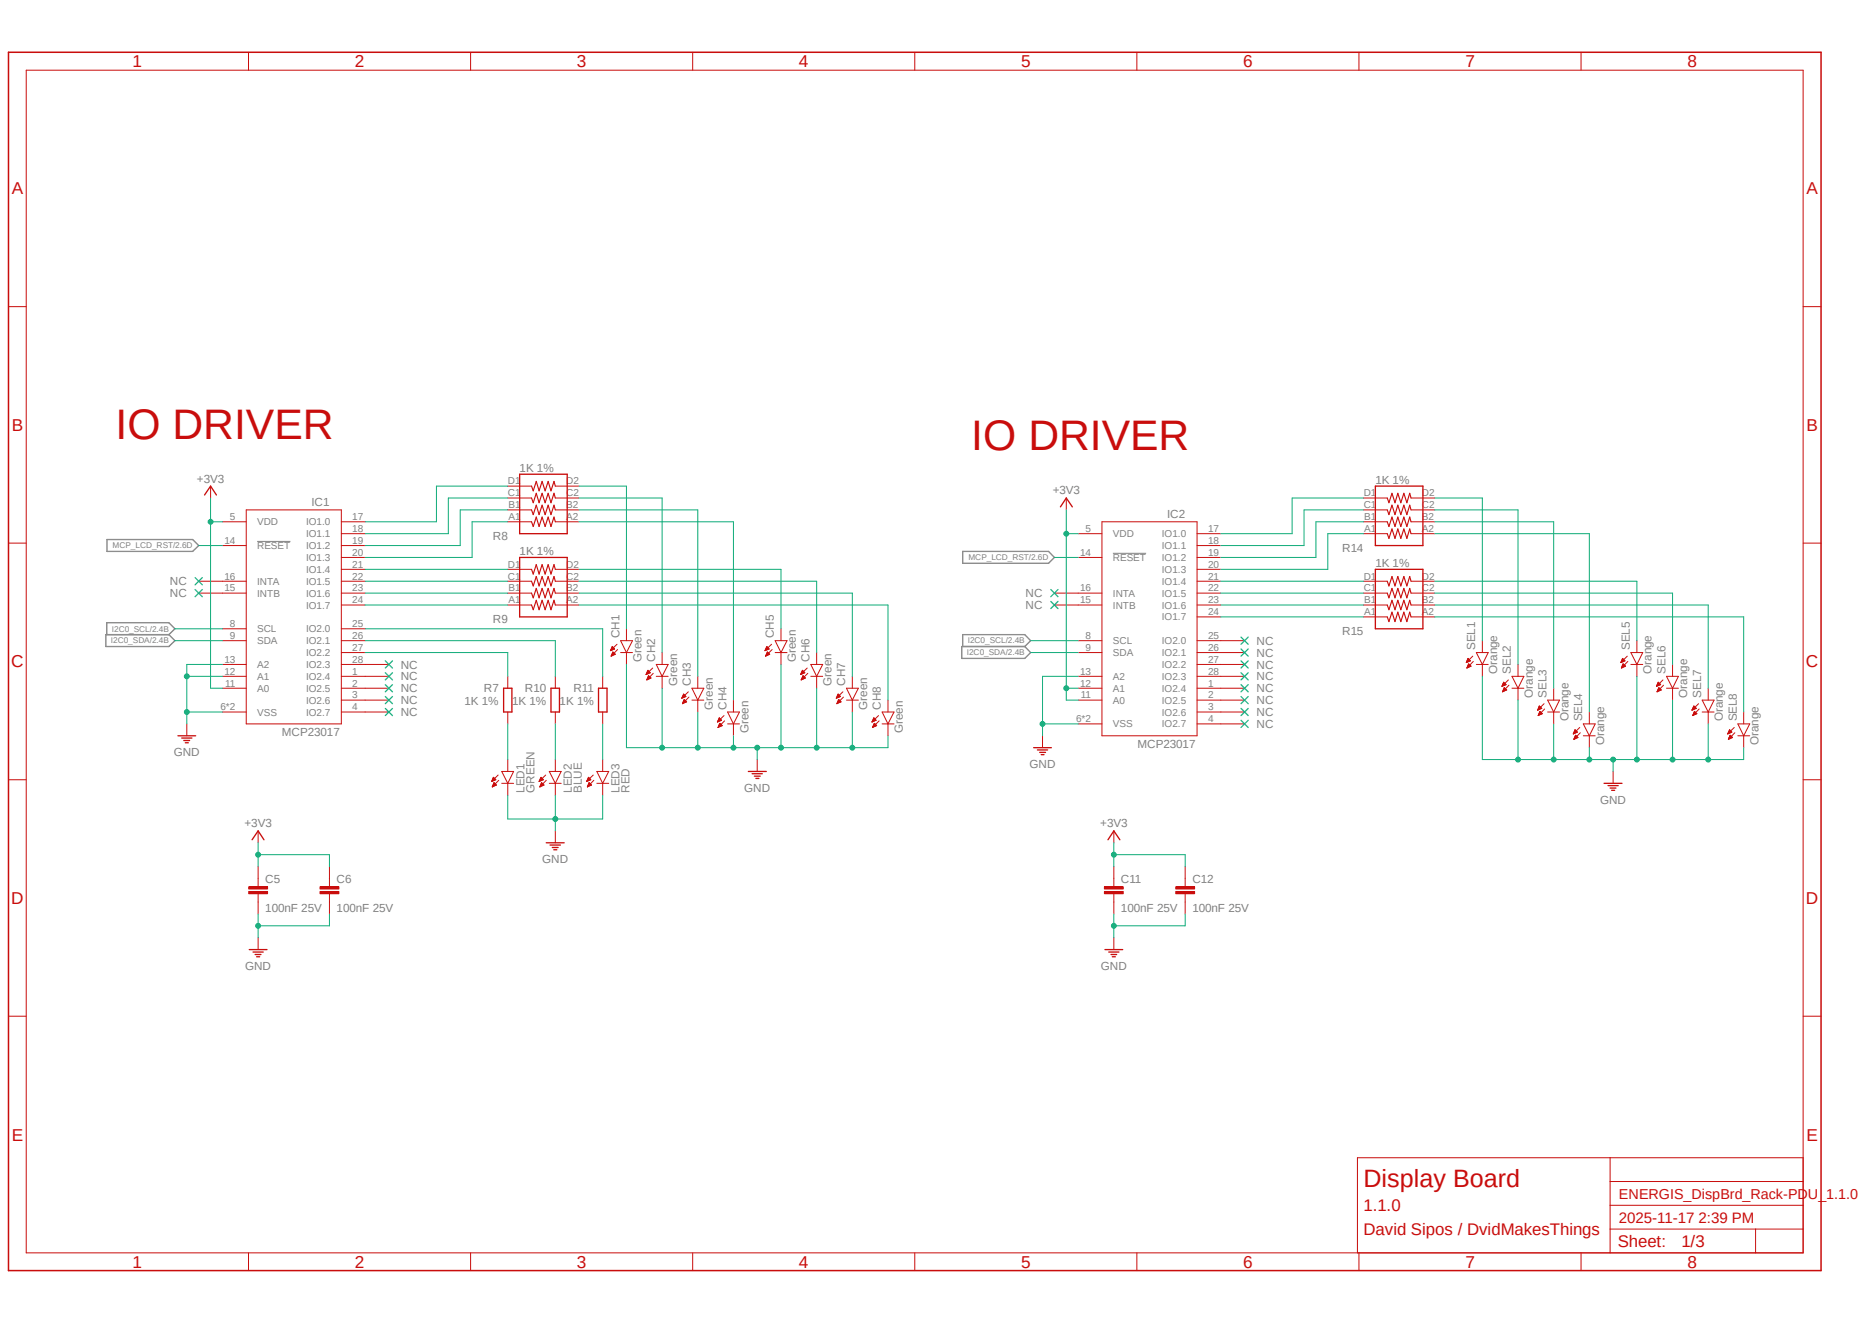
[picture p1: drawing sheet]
<svg xmlns="http://www.w3.org/2000/svg" width="420mm" height="297mm" viewBox="0 0 420 297" stroke-linecap="round" stroke-linejoin="round" font-family="sans-serif">
<path d="M1.4 11.4l417.4 274.2M418.8 11.4l-417.4 274.2" fill="none" stroke="#fff" stroke-width=".22"/>
<path d="M57.7 121.5h7.5M249.7 124.1h7.4" fill="none" stroke="#808080" stroke-width=".22"/>
<path d="M24 121h19.2l1.4 1.4-1.4 1.3h-19.2zM216 123.7h19.2l1.4 1.4-1.4 1.3h-19.2zM23.7 142.4h14.2l1.3 1.3-1.3 1.3h-14.2zM24 142.4v-2.7h13.9l1.3 1.4-1.3 1.3M215.8 145h14.1l1.3 1.4-1.3 1.3h-14.1zM216 145v-2.6h13.9l1.3 1.3-1.3 1.3" fill="none" stroke="#808080" stroke-width=".3"/>
<g fill="none" stroke="#c90d0c" stroke-width=".22">
<path d="M5.9 15.7h398.6v265.4h-398.6zM55.8 11.7v4M105.6 11.7v4M155.4 11.7v4M205.2 11.7v4M255.1 11.7v4M304.9 11.7v4M354.7 11.7v4M1.9 68.8h4M404.5 68.8h4.1M47.2 109.1v2.6M1.9 121.8h4"/>
<path d="M44.6 130.4h5.3M404.5 121.8h4.1M1.9 174.9h4M404.5 174.9h4.1M57.9 186.4v2.7M57.9 197v1.9M57.9 200.5v1.9M1.9 228h4M404.5 228h4.1M361.2 259.7v21.4M404.5 259.7h-100v21.4M361.2 275.7h43.3"/>
<path d="M361.2 270.4h43.3M361.2 265h43.3M393.9 275.7v5.4M55.8 281.1v3.9M105.6 281.1v3.9M155.4 281.1v3.9M205.2 281.1v3.9M255.1 281.1v3.9M304.9 281.1v3.9M354.7 281.1v3.9"/>
</g>
<path d="M1.9 11.7h406.7v273.3h-406.7z" fill="none" stroke="#c90d0c" stroke-width=".34"/>
<path d="M45.9 111l1.3-1.9 1.4 1.9M56.6 188.4l1.3-2 1.3 2" fill="none" stroke="#c90d0c" stroke-width=".3"/>
<path d="M55.8 200h4.2v.5h-4.2z" fill-rule="evenodd" fill="#c90d0c"/>
<path d="M55.8 200h4.2v.5h-4.2z" fill="none" stroke="#c90d0c" stroke-width=".22"/>
<path d="M55.8 198.9h4.2v.5h-4.2z" fill-rule="evenodd" fill="#c90d0c"/>
<path d="M55.8 198.9h4.2v.5h-4.2zM57.9 194.4v2.6M73.9 197v1.9M57.9 202.4v2.6M73.9 200.5v1.9" fill="none" stroke="#c90d0c" stroke-width=".22"/>
<path d="M71.8 200h4.2v.5h-4.2z" fill-rule="evenodd" fill="#c90d0c"/>
<path d="M71.8 200h4.2v.5h-4.2z" fill="none" stroke="#c90d0c" stroke-width=".22"/>
<path d="M71.8 198.9h4.2v.5h-4.2z" fill-rule="evenodd" fill="#c90d0c"/>
<g fill="none" stroke="#c90d0c" stroke-width=".22">
<path d="M49.9 117.1h5.3M55.2 114.4h21.4v48h-21.4zM76.6 117.1h5.3M76.6 119.7h5.3M113.9 117.1h5.4M113.9 114.4h5.4M113.9 111.7h5.4M113.9 109.1h5.4M124.6 117.1h5.3M124.6 114.4h5.3M124.6 111.7h5.3M124.6 109.1h5.3"/>
<path d="M239.2 111.7v2.7M44.6 133.1h10.6M49.9 130.4h5.3M49.9 122.4h5.3M76.6 135.7h5.3M76.6 133.1h5.3M76.6 130.4h5.3M76.6 127.7h5.3M76.6 122.4h5.3M76.6 125.1h5.3M113.9 135.7h5.4M113.9 133.1h5.4"/>
<path d="M113.9 130.4h5.4M113.9 127.7h5.4M124.6 135.7h5.3M124.6 133.1h5.3M124.6 130.4h5.3M124.6 127.7h5.3M236.6 133.1h5.3M49.9 143.7h5.3M49.9 151.7h5.3M49.9 149.1h5.3M49.9 154.4h5.3M49.9 159.7h5.3"/>
<path d="M49.9 141.1h5.3M76.6 146.4h5.3M76.6 143.7h5.3M76.6 151.7h10.6M76.6 149.1h10.6M76.6 157.1h10.6M76.6 154.4h10.6M76.6 159.7h10.6M76.6 141.1h5.3M113.9 151.7v2.7M113.9 159.7v2.7M124.6 151.7v2.7"/>
<path d="M124.6 159.7v2.7M135.2 151.7v2.7M135.2 159.7v2.7M137 145.9h.2M137 145.8h.4M137.1 145.7h.5M137.1 145.6h.7M137.1 147.2h.1M137.2 145.5h.6M137.2 147.1h.2M137.2 145.4h.6M137.2 146.9h.4"/>
<path d="M137.2 145.3h.4M137.2 146.9h.6M137.3 145.2h.2M137.3 146.8h.7M137.3 145.1h.2M137.3 146.7h.6M137.4 146.6h.4M137.4 146.5h.3M137.5 146.4h.1M137.5 146.3l-.4 .9M137.5 146.3l.5 .5M137.5 146.3h.1"/>
<path d="M137.9 145.6l-.5-.6-.5 1M137.9 145.6l-1 .4M138 146.8l-.9 .4M138.4 144.5l-1.5 1.5M138.6 145.7l-1.5 1.5M139.2 143.7h2.7l-1.4 2.7zM139.2 146.4h2.7M140.5 141.1v2.6M140.5 146.4v2.7M144.9 151.3h.1M145 151.2h.2M145 151.1h.5"/>
<path d="M145.1 151h.6M145.1 150.9h.8M145.1 152.4h.1M145.2 150.8h.6M145.2 152.4h.3M145.2 150.7h.5M145.2 152.3h.5M145.2 150.6h.4M145.2 152.2h.7M145.3 150.5h.2M145.3 152.1h.7M145.3 150.5h.1"/>
<path d="M145.3 152h.6M145.4 151.9h.4M145.4 151.8h.3M145.5 151.7h.1M145.5 151.6l-.4 .9M145.5 151.6l.5 .5-.9 .4M145.5 151.6h.1M145.9 150.9l-.5-.5-.5 .9M145.9 150.9l-1 .4M146.4 149.9l-1.5 1.4M146.6 151l-1.5 1.5M147.2 149.1h2.7l-1.4 2.6z"/>
<path d="M147.2 151.7h2.7M148.5 146.4v2.7M148.5 151.7v2.7M153 156.6h.1M153 156.5h.3M153.1 156.4h.4M153.1 156.3h.6M153.1 157.8h.2M153.2 156.2h.7M153.2 157.6h.3M153.2 156.1h.6M153.2 157.6h.5"/>
<path d="M153.2 156h.5M153.2 157.5h.8M153.3 155.9h.3M153.3 157.4h.7M153.3 155.8h.2M153.3 157.3h.6M153.4 155.7l.5 .6-.9 .3zM153.4 155.7v.1M153.4 157.2h.4M153.4 157.1h.3M153.5 157h.1M153.5 156.9l.6 .5-1 .5z"/>
<path d="M154.4 155.2l-1.4 1.4M154.6 156.4l-1.5 1.5M155.2 154.4h2.7l-1.4 2.7zM155.2 157.1h2.7M156.5 151.7v2.7M156.5 157.1v2.6M163.2 159.7h2.7l-1.4 2.7zM164.5 157.1v2.6M171.7 145.9h.1M171.7 145.8h.3M171.7 145.7h.6M171.8 145.6h.7"/>
<path d="M171.8 147.2h.1M171.8 145.5h.7M171.8 147.1h.2M171.9 145.4h.5M171.9 146.9h.4M171.9 145.3h.4M171.9 146.9h.6M172 145.2h.2M172 146.8h.7M172 145.1h.1M172 146.7h.6M172 146.6h.5"/>
<path d="M172.1 146.5h.3M172.1 146.4h.2M172.1 146.3h.1M172.2 146.3l-.5 .9M172.2 146.3l.5 .5M172.6 145.6l-.6-.6-.4 1M172.6 145.6l-1 .4M172.7 146.8l-1 .4M173.1 144.5l-1.5 1.5M173.2 145.7l-1.5 1.5M173.9 146.4h2.7M173.9 143.7h2.7l-1.4 2.7z"/>
<path d="M175.2 141.1v2.6M175.2 146.4v2.7M179.6 151.3h.1M179.7 151.2h.2M179.7 151.1h.4M179.7 151h.6M179.8 150.9h.8M179.8 152.4h.1M179.8 150.8h.7M179.8 152.4h.3M179.9 150.7h.5M179.9 152.3h.4"/>
<path d="M179.9 150.6h.4M179.9 152.2h.7M180 150.5h.2M180 152.1h.7M180 150.5h.1M180 152h.6M180 151.9h.5M180.1 151.8h.3M180.1 151.7h.2M180.2 151.6l.5 .5-1 .4zM180.6 150.9l-.6-.5-.4 .9M180.6 150.9l-1 .4"/>
<path d="M181.1 149.9l-1.5 1.4M181.2 151l-1.5 1.5M181.9 151.7h2.7M181.9 149.1h2.7l-1.4 2.6zM183.2 146.4v2.7M183.2 151.7v2.7M187.7 156.6h.1M187.7 156.5h.3M187.7 156.4h.5M187.8 156.3h.6M187.8 156.2h.8M187.8 157.8h.2"/>
<path d="M187.8 156.1h.6M187.8 157.6h.4M187.9 156h.4M187.9 157.6h.5M187.9 155.9h.4M187.9 157.5h.7M188 155.8h.2M188 157.4h.6M188 157.3h.6M188 155.7h.1M188 157.2h.4M188 155.7l.6 .6-1 .3z"/>
<path d="M188.1 157.1h.2M188.1 157h.2M188.2 156.9l.5 .5-1 .5zM189.1 155.2l-1.5 1.4M189.2 156.4l-1.5 1.5M189.9 157.1h2.7M189.9 154.4h2.7l-1.4 2.7zM191.2 151.7v2.7M191.2 157.1v2.6M197.9 159.7h2.7l-1.4 2.7zM199.2 157.1v2.6M41.9 162.4v2.7"/>
<path d="M110.3 175.2h.2M110.4 175.1h.3M110.4 175h.6M110.4 174.9h.8M110.4 176.5h.1M110.5 174.8h.7M110.5 176.4h.2M110.5 174.8h.6M110.5 176.3h.5M110.6 174.7h.4M110.6 176.2h.6M110.6 174.5h.3"/>
<path d="M110.6 176.1h.7M110.7 174.5h.1M110.7 176h.6M110.7 175.9h.5M110.7 174.4l.6 .5-1 .4zM110.7 175.8h.4M110.8 175.7h.2M110.8 175.6h.1M110.8 175.6l.6 .5-1 .4zM111.8 173.9l-1.5 1.4M111.9 175l-1.5 1.5M112.6 175.7h2.6"/>
<path d="M112.6 173.1h2.6l-1.3 2.6zM113.9 170.4v2.7M113.9 175.7v2.7M121 175.2h.2M121 175.1h.4M121.1 175h.5M121.1 174.9h.7M121.1 176.5h.1M121.2 174.8h.6M121.2 176.4h.2M121.2 176.3h.4M121.2 174.7h.4"/>
<path d="M121.2 176.2h.6M121.3 174.5h.2M121.3 176.1h.7M121.3 176h.6M121.4 175.9h.4M121.4 174.4l.5 .5-1 .4zM121.4 175.8h.4M121.5 175.7h.1M121.5 175.6h.1M121.5 175.6l.5 .5-.9 .4zM122.4 173.9l-1.5 1.4M122.6 175l-1.5 1.5"/>
<path d="M123.2 175.7h2.7M123.2 173.1h2.7l-1.3 2.6zM124.6 170.4v2.7M124.6 175.7v2.7M131.7 175.2h.1M131.7 175.1h.3M131.7 175h.5M131.8 174.9h.7M131.8 176.5h.1M131.8 174.8h.7M131.8 176.4h.2M131.9 174.8h.5"/>
<path d="M131.9 176.3h.4M131.9 174.7h.4M131.9 176.2h.6M132 174.5h.2M132 176.1h.7M132 174.5h.1M132 176h.6M132 174.4l.5 .5-.9 .4zM132 175.9h.5M132.1 175.8h.3M132.1 175.7h.2M132.2 175.6l.5 .5-.9 .4z"/>
<path d="M132.2 175.6h.1M133.1 173.9l-1.5 1.4M133.2 175l-1.4 1.5M133.9 173.1h2.7l-1.4 2.6zM133.9 175.7h2.7M135.2 170.4v2.7M135.2 175.7v2.7M161 161.9h.1M161 161.8h.3M161.1 161.7h.4M161.1 161.6h.7M161.1 163.2h.1"/>
<path d="M161.2 161.5h.6M161.2 163.1h.1M161.2 161.4h.6M161.2 163h.4M161.2 162.9h.6M161.2 161.3h.5M161.2 162.8h.8M161.3 161.2h.2M161.3 162.7h.6M161.3 162.6h.5M161.4 161l-.4 1M161.4 161l.5 .6-.9 .4"/>
<path d="M161.4 161v.1M161.4 162.5h.4M161.4 162.4h.3M161.5 162.3h.1M161.5 162.3l.6 .5-1 .4zM162.4 160.5l-1.4 1.5M162.6 161.7l-1.5 1.5M163.2 162.4h2.7M164.5 162.4v2.7M169.9 170.4v2.7M195.7 161.9h.1M195.7 161.8h.3"/>
<path d="M195.7 161.7h.5M195.7 163.2h.1M195.8 161.6h.7M195.8 163.1h.2M195.8 161.5h.7M195.8 163h.4M195.9 161.4h.5M195.9 162.9h.6M195.9 161.3h.4M195.9 162.8h.8M196 161.2h.2M196 162.7h.6"/>
<path d="M196 161.2h.1M196 162.6h.5M196 162.5h.4M196 161l-.4 1M196 161l.6 .6-1 .4M196 161l.1 .1M196.1 162.4h.2M196.1 162.3h.1M196.7 162.8l-.5-.5-.5 .9M196.7 162.8l-1 .4M197.1 160.5l-1.5 1.5M197.2 161.7l-1.5 1.5"/>
<path d="M197.9 162.4h2.7M199.2 162.4v2.7M71.8 198.9h4.2v.5h-4.2zM73.9 194.4v2.6M124.6 186.4v2.7M249.9 186.4v2.7M249.9 197v1.9M57.9 210.4v2.6M73.9 202.4v2.6M249.9 200.5v1.9"/>
</g>
<g fill="none" stroke="#c90d0c" stroke-width=".3">
<path d="M116.6 106.4h10.7v13.3h-10.7zM237.9 113.7l1.3-2 1.4 2M116.6 125.1h10.7v13.3h-10.7zM113 154.4h1.9v5.3h-1.9zM123.6 154.4h1.9v5.3h-1.9zM134.3 154.4h1.9v5.3h-1.9zM39.9 165.1h4M40.8 165.6h2.3M41.2 166.1h1.3M41.6 166.6h.6M167.9 173.1h4M168.7 173.6h2.3"/>
<path d="M169.2 174.1h1.4M169.6 174.6h.7M122.6 189.1h4M123.4 189.6h2.3M123.9 190.1h1.3M124.2 190.6h.7M248.6 188.4l1.3-2 1.3 2M55.9 213h4M56.8 213.6h2.3M57.2 214.1h1.3M57.6 214.6h.7"/>
</g>
<path d="M119.3 117.1l.3 1 .7-2.1 .6 2.1 .7-2.1 .7 2.1 .7-2.1 .6 2.1 .7-2.1 .3 1.1M119.3 114.4l.3 1 .7-2.1 .6 2.1 .7-2.1 .7 2.1 .7-2.1 .6 2.1 .7-2.1 .3 1.1M119.3 111.7l.3 1.1 .7-2.1 .6 2.1 .7-2.1 .7 2.1 .7-2.1 .6 2.1 .7-2.1 .3 1M119.3 109.1l.3 1 .7-2.1 .6 2.1 .7-2.1 .7 2.1 .7-2.1 .6 2.1 .7-2.1 .3 1.1M119.3 135.7l.3 1.1 .7-2.1 .6 2.1 .7-2.1 .7 2.1 .7-2.1 .6 2.1 .7-2.1 .3 1M119.3 133.1l.3 1 .7-2.1 .6 2.1 .7-2.1 .7 2.1 .7-2.1 .6 2.1 .7-2.1 .3 1.1M119.3 130.4l.3 1 .7-2.1 .6 2.1 .7-2.1 .7 2.1 .7-2.1 .6 2.1 .7-2.1 .3 1.1M119.3 127.7l.3 1.1 .7-2.1 .6 2.1 .7-2.1 .7 2.1 .7-2.1 .6 2.1 .7-2.1 .3 1" fill="none" stroke="#c90d0c" stroke-width=".25"/>
<path d="M247.8 200h4.2v.5h-4.2z" fill-rule="evenodd" fill="#c90d0c"/>
<path d="M247.8 200h4.2v.5h-4.2z" fill="none" stroke="#c90d0c" stroke-width=".22"/>
<path d="M247.8 198.9h4.2v.5h-4.2z" fill-rule="evenodd" fill="#c90d0c"/>
<path d="M247.8 198.9h4.2v.5h-4.2zM249.9 194.4v2.6M265.9 197v1.9M249.9 202.4v2.6M265.9 200.5v1.9" fill="none" stroke="#c90d0c" stroke-width=".22"/>
<path d="M263.8 200h4.2v.5h-4.2z" fill-rule="evenodd" fill="#c90d0c"/>
<path d="M263.8 200h4.2v.5h-4.2z" fill="none" stroke="#c90d0c" stroke-width=".22"/>
<path d="M263.8 198.9h4.2v.5h-4.2z" fill-rule="evenodd" fill="#c90d0c"/>
<g fill="none" stroke="#c90d0c" stroke-width=".22">
<path d="M241.9 119.7h5.3M247.2 117.1h21.4v48h-21.4zM268.6 119.7h5.3M305.9 119.7h5.3M305.9 117.1h5.3M305.9 114.4h5.3M305.9 111.7h5.3M316.6 119.7h5.3M316.6 117.1h5.3M316.6 114.4h5.3M316.6 111.7h5.3M236.6 135.7h10.6"/>
<path d="M241.9 133.1h5.3M241.9 125.1h5.3M268.6 138.4h5.3M268.6 135.7h5.3M268.6 133.1h5.3M268.6 130.4h5.3M268.6 122.4h5.3M268.6 125.1h5.3M268.6 127.7h5.3M305.9 138.4h5.3M305.9 135.7h5.3M305.9 133.1h5.3"/>
<path d="M305.9 130.4h5.3M316.6 138.4h5.3M316.6 135.7h5.3M316.6 133.1h5.3M316.6 130.4h5.3M241.9 146.4h5.3M241.9 154.4h5.3M241.9 151.7h5.3M241.9 157.1h5.3M241.9 143.7h5.3M268.6 149.1h10.6M268.6 146.4h10.6"/>
<path d="M268.6 154.4h10.6M268.6 151.7h10.6M268.6 159.7h10.6M268.6 157.1h10.6M268.6 143.7h10.6M329 148.6h.1M329 148.5h.3M329.1 148.4h.4M329.1 148.3h.6M329.1 148.2h.8M329.1 149.8h.2M329.2 148.1h.6"/>
<path d="M329.2 149.6h.3M329.2 148h.4M329.2 149.6h.5M329.3 147.9h.3M329.3 149.5h.7M329.3 147.8h.2M329.3 149.4h.6M329.4 147.7l.5 .6-.9 .3zM329.4 147.7h.1M329.4 149.3h.5M329.4 149.2h.4M329.4 149.1h.2"/>
<path d="M329.5 148.9l.5 .5-.9 .5zM329.5 149h.1M330.4 147.2l-1.4 1.4M330.5 148.4l-1.4 1.5M331.2 146.4h2.7l-1.3 2.7zM331.2 149.1h2.7M332.6 143.7v2.7M332.6 149.1v2.6M337 153.9h.1M337 153.8h.4M337.1 153.7h.5M337.1 153.6h.7"/>
<path d="M337.1 155.2h.1M337.1 153.5h.7M337.1 155.1h.3M337.2 153.4h.5M337.2 155h.4M337.2 153.3h.5M337.2 154.9h.6M337.3 153.2h.2M337.3 154.8h.7M337.3 153.1h.1M337.3 154.7h.6M337.4 153l.5 .6-.9 .4z"/>
<path d="M337.4 154.6h.4M337.4 154.5h.3M337.4 154.4h.3M337.5 154.3h.1M338 154.8l-.5-.5-.4 .9M338 154.8l-.9 .4M338.4 152.5l-1.4 1.5M338.5 153.7l-1.4 1.5M339.2 151.7h2.7l-1.3 2.7zM339.2 154.4h2.7M340.6 149.1v2.6M340.6 154.4v2.7"/>
<path d="M345 159.3h.1M345 159.2h.2M345.1 159.1h.3M345.1 159h.6M345.1 158.9h.8M345.2 158.8h.6M345.2 158.7h.5M345.2 158.6h.4M345.3 158.5h.2M345.3 158.5h.1M345.3 160h.6M345.4 158.4l.5 .5-.9 .4z"/>
<path d="M345.4 159.9h.4M345.4 159.8h.3M345.4 159.7h.2M345.5 159.6l-.4 .9M345.5 159.6l.5 .5-.9 .4M345.5 159.6h.1M346.4 157.9l-1.4 1.4M346.5 159l-1.4 1.5M347.2 157.1h2.7l-1.3 2.6zM347.2 159.7h2.7M348.6 154.4v2.7M348.6 159.7v2.7"/>
<path d="M356.6 159.7v2.7M363.6 148.6h.1M363.7 148.5h.2M363.7 148.4h.5M363.8 148.3h.6M363.8 148.2h.7M363.8 149.8h.2M363.9 148.1h.5M363.9 149.6h.3M363.9 148h.4M363.9 149.6h.5M363.9 149.5h.7"/>
<path d="M363.9 147.9h.3M363.9 149.4h.7M364 147.8h.2M364 149.3h.5M364 149.2h.4M364 147.7l.6 .6-1 .3zM364.1 149.1h.2M364.1 149h.1M364.2 148.9l.5 .5-.9 .5zM365.1 147.2l-1.5 1.4M365.2 148.4l-1.4 1.5M365.9 149.1h2.7"/>
<path d="M365.9 146.4h2.7l-1.4 2.7zM367.2 143.7v2.7M367.2 149.1v2.6M371.6 153.9h.2M371.7 153.8h.3M371.7 153.7h.5M371.8 153.6h.6M371.8 155.2h.1M371.8 153.5h.7M371.8 155.1h.2M371.9 153.4h.5M371.9 155h.3"/>
<path d="M371.9 153.3h.4M371.9 154.9h.6M371.9 153.2h.3M371.9 154.8h.8M372 153.1h.1M372 154.7h.6M372 154.6h.5M372 153l.6 .6-1 .4zM372.1 154.5h.3M372.1 154.4h.2M372.2 154.3h.1M372.7 154.8l-.5-.5-.4 .9"/>
<path d="M372.7 154.8l-.9 .4M373.1 152.5l-1.5 1.5M373.2 153.7l-1.4 1.5M373.9 154.4h2.7M373.9 151.7h2.7l-1.4 2.7zM375.2 149.1v2.6M375.2 154.4v2.7M379.6 159.3h.1M379.6 159.2h.3M379.7 159.1h.4M379.7 159h.6M379.8 158.9h.7"/>
<path d="M379.8 158.8h.7M379.9 158.7h.5M379.9 158.6h.4M379.9 158.5h.3M380 158.5h.1M380 160h.6M380 159.9h.4M380.1 159.8h.3M380.1 159.7h.2M380.2 159.6h.1M380.2 159.6l-.4 .9M380.2 159.6l.5 .5-.9 .4"/>
<path d="M380.6 158.9l-.6-.5-.4 .9M380.6 158.9l-1 .4M381.1 157.9l-1.5 1.4M381.2 159l-1.4 1.5M381.9 159.7h2.7M381.9 157.1h2.7l-1.4 2.6zM383.2 154.4v2.7M383.2 159.7v2.7M391.2 159.7v2.7M233.9 165.1v2.6M241.9 162.4h5.3M268.6 162.4h10.6"/>
<path d="M345.1 160.5h.1M345.1 160.4h.3M345.2 160.3h.5M345.2 160.2h.7M345.3 160.1h.7M353 164.6h.1M353 164.5h.2M353.1 164.4h.4M353.1 164.3h.6M353.1 165.8h.2M353.1 164.2h.8M353.1 165.7h.4"/>
<path d="M353.2 164.1h.6M353.2 165.6h.5M353.2 164h.5M353.2 165.5h.7M353.3 164h.3M353.3 165.4h.6M353.3 163.8h.2M353.3 165.3h.6M353.4 163.7l-.4 .9M353.4 163.7l.5 .6-.9 .3M353.4 163.7h.1M353.4 165.2h.4"/>
<path d="M353.4 165.1h.3M353.4 165h.2M353.5 164.9l.5 .5-.9 .5zM354.4 163.2l-1.4 1.4M354.5 164.4l-1.4 1.5M355.2 162.4h2.7l-1.3 2.7zM355.2 165.1h2.7M356.6 165.1v2.6M361.9 173.1v2.6M379.8 160.5h.1M379.8 160.4h.3M379.9 160.3h.4"/>
<path d="M379.9 160.2h.6M379.9 160.1h.8M387.6 164.6h.1M387.7 164.5h.2M387.7 164.4h.5M387.8 164.3h.6M387.8 165.8h.1M387.8 164.2h.7M387.8 165.7h.4M387.9 164.1h.6M387.9 165.6h.5M387.9 164h.5"/>
<path d="M387.9 165.5h.7M387.9 164h.3M387.9 165.4h.7M388 163.8h.2M388 165.3h.5M388 163.7h.1M388 165.2h.5M388 163.7l-.4 .9M388 163.7l.5 .6M388.1 165.1h.2M388.1 165h.1M388.2 164.9l.5 .5-.9 .5z"/>
<path d="M388.5 164.3l-.9 .3M389.1 163.2l-1.5 1.4M389.2 164.4l-1.4 1.5M389.9 165.1h2.7M389.9 162.4h2.7l-1.4 2.7zM391.2 165.1v2.6M263.8 198.9h4.2v.5h-4.2zM265.9 194.4v2.6M249.9 210.4v2.6M265.9 202.4v2.6"/>
</g>
<g fill="none" stroke="#c90d0c" stroke-width=".3">
<path d="M308.6 109.1h10.6v13.3h-10.6zM308.6 127.7h10.6v13.4h-10.6zM231.9 167.7h4M232.7 168.2h2.3M233.3 168.8h1.3M233.6 169.3h.6M359.9 175.7h4M360.8 176.2h2.3M361.2 176.8h1.3M361.6 177.3h.6M247.9 213h4M248.8 213.6h2.2"/>
<path d="M249.3 214.1h1.2M249.6 214.6h.6"/>
</g>
<path d="M311.2 119.7l.4 1.1 .7-2.1 .7 2.1 .6-2.1 .7 2.1 .7-2.1 .6 2.1 .7-2.1 .3 1M311.2 117.1l.4 1 .7-2.1 .7 2.1 .6-2.1 .7 2.1 .7-2.1 .6 2.1 .7-2.1 .3 1.1M311.2 114.4l.4 1 .7-2.1 .7 2.1 .6-2.1 .7 2.1 .7-2.1 .6 2.1 .7-2.1 .3 1.1M311.2 111.7l.4 1.1 .7-2.1 .7 2.1 .6-2.1 .7 2.1 .7-2.1 .6 2.1 .7-2.1 .3 1M311.2 138.4l.4 1 .7-2.1 .7 2.1 .6-2.1 .7 2.1 .7-2.1 .6 2.1 .7-2.1 .3 1.1M311.2 135.7l.4 1.1 .7-2.1 .7 2.1 .6-2.1 .7 2.1 .7-2.1 .6 2.1 .7-2.1 .3 1M311.2 133.1l.4 1 .7-2.1 .7 2.1 .6-2.1 .7 2.1 .7-2.1 .6 2.1 .7-2.1 .3 1.1M311.2 130.4l.4 1 .7-2.1 .7 2.1 .6-2.1 .7 2.1 .7-2.1 .6 2.1 .7-2.1 .3 1.1" fill="none" stroke="#c90d0c" stroke-width=".25"/>
<g fill="none" stroke="#0696d7" stroke-width=".3">
<path d="M43.8 129.6l1.6 1.6M43.8 132.2l1.6 1.7M45.4 129.6l-1.6 1.6M45.4 132.2l-1.6 1.7M235.8 132.2l1.6 1.7M235.8 134.9l1.6 1.6M237.4 132.2l-1.6 1.7M237.4 134.9l-1.6 1.6M86.4 150.9l1.7 1.6M86.4 153.6l1.7 1.6M86.4 156.3l1.7 1.6M86.4 158.9l1.7 1.6"/>
<path d="M86.4 148.3l1.7 1.6M88.1 150.9l-1.7 1.6M88.1 153.6l-1.7 1.6M88.1 156.3l-1.7 1.6M88.1 158.9l-1.7 1.6M88.1 148.3l-1.7 1.6M278.4 153.6l1.6 1.6M278.4 156.3l1.6 1.6M278.4 158.9l1.6 1.6M278.4 150.9l1.6 1.6M278.4 148.3l1.6 1.6M278.4 145.6l1.6 1.6"/>
<path d="M278.4 142.9l1.6 1.6M280 153.6l-1.6 1.6M280 156.3l-1.6 1.6M280 158.9l-1.6 1.6M280 150.9l-1.6 1.6M280 148.3l-1.6 1.6M280 145.6l-1.6 1.6M280 142.9l-1.6 1.6M278.4 161.6l1.6 1.6M280 161.6l-1.6 1.6"/>
</g>
<path d="M47.2 117.1h2.7M47.2 111.7v42.7h2.7" fill="none" stroke="#0dab76" stroke-width=".22"/>
<circle cx="47.2" cy="117.1" r=".55" fill="#0dab76"/>
<g fill="none" stroke="#0dab76" stroke-width=".22">
<path d="M57.9 189.1v5.3M57.9 191.7h16v2.7"/>
<circle cx="47.2" cy="117.1" r=".55"/>
</g>
<circle cx="57.9" cy="191.7" r=".55" fill="#0dab76"/>
<g fill="none" stroke="#0dab76" stroke-width=".22">
<path d="M239.2 114.4v5.3h2.7M239.2 154.4v2.7h2.7"/>
<circle cx="57.9" cy="191.7" r=".55"/>
</g>
<circle cx="239.2" cy="119.7" r=".55" fill="#0dab76"/>
<g fill="none" stroke="#0dab76" stroke-width=".22">
<path d="M239.2 119.7v34.7h2.7"/>
<circle cx="239.2" cy="119.7" r=".55"/>
</g>
<circle cx="239.2" cy="154.4" r=".55" fill="#0dab76"/>
<g fill="none" stroke="#0dab76" stroke-width=".22">
<path d="M249.9 189.1v5.3M249.9 191.7h16v2.7"/>
<circle cx="239.2" cy="154.4" r=".55"/>
</g>
<circle cx="249.9" cy="191.7" r=".55" fill="#0dab76"/>
<g fill="none" stroke="#0dab76" stroke-width=".22">
<path d="M57.9 205v5.4M73.9 205v2.7h-16"/>
<circle cx="249.9" cy="191.7" r=".55"/>
</g>
<circle cx="57.9" cy="207.7" r=".55" fill="#0dab76"/>
<g fill="none" stroke="#0dab76" stroke-width=".22">
<path d="M41.9 159.7v2.7M49.9 149.1h-8v2.6"/>
<circle cx="57.9" cy="207.7" r=".55"/>
</g>
<circle cx="41.9" cy="159.7" r=".55" fill="#0dab76"/>
<g fill="none" stroke="#0dab76" stroke-width=".22">
<path d="M49.9 151.7h-8v8"/>
<circle cx="41.9" cy="159.7" r=".55"/>
</g>
<circle cx="41.9" cy="151.7" r=".55" fill="#0dab76"/>
<g fill="none" stroke="#0dab76" stroke-width=".22">
<path d="M41.9 159.7h8M140.5 149.1v18.6h34.7v-18.6M164.5 165.1v2.6"/>
<circle cx="41.9" cy="151.7" r=".55"/>
</g>
<circle cx="164.6" cy="167.7" r=".55" fill="#0dab76"/>
<g fill="none" stroke="#0dab76" stroke-width=".22">
<path d="M148.5 154.4v13.3"/>
<circle cx="164.6" cy="167.7" r=".55"/>
</g>
<circle cx="148.5" cy="167.7" r=".55" fill="#0dab76"/>
<g fill="none" stroke="#0dab76" stroke-width=".22">
<path d="M156.5 159.7v8"/>
<circle cx="148.5" cy="167.7" r=".55"/>
</g>
<circle cx="156.6" cy="167.7" r=".55" fill="#0dab76"/>
<g fill="none" stroke="#0dab76" stroke-width=".22">
<path d="M183.2 154.4v13.3h-8"/>
<circle cx="156.6" cy="167.7" r=".55"/>
</g>
<circle cx="175.2" cy="167.7" r=".55" fill="#0dab76"/>
<g fill="none" stroke="#0dab76" stroke-width=".22">
<path d="M191.2 159.7v8h-8"/>
<circle cx="175.2" cy="167.7" r=".55"/>
</g>
<circle cx="183.2" cy="167.7" r=".55" fill="#0dab76"/>
<g fill="none" stroke="#0dab76" stroke-width=".22">
<path d="M199.2 165.1v2.6h-8"/>
<circle cx="183.2" cy="167.7" r=".55"/>
</g>
<circle cx="191.2" cy="167.7" r=".55" fill="#0dab76"/>
<g fill="none" stroke="#0dab76" stroke-width=".22">
<path d="M169.9 167.7v2.7"/>
<circle cx="191.2" cy="167.7" r=".55"/>
</g>
<circle cx="169.9" cy="167.7" r=".55" fill="#0dab76"/>
<g fill="none" stroke="#0dab76" stroke-width=".22">
<path d="M113.9 178.4v5.3h21.3v-5.3M124.6 178.4v5.3"/>
<circle cx="169.9" cy="167.7" r=".55"/>
</g>
<circle cx="124.6" cy="183.7" r=".55" fill="#0dab76"/>
<g fill="none" stroke="#0dab76" stroke-width=".22">
<path d="M124.6 183.7v2.7M249.9 205v5.4M265.9 205v2.7h-16"/>
<circle cx="124.6" cy="183.7" r=".55"/>
</g>
<circle cx="249.9" cy="207.7" r=".55" fill="#0dab76"/>
<g fill="none" stroke="#0dab76" stroke-width=".22">
<path d="M233.9 151.7h8M233.9 162.4v2.7"/>
<circle cx="249.9" cy="207.7" r=".55"/>
</g>
<circle cx="233.9" cy="162.4" r=".55" fill="#0dab76"/>
<g fill="none" stroke="#0dab76" stroke-width=".22">
<path d="M233.9 151.7v10.7h8M332.6 151.7v18.7h34.6v-18.7M356.6 167.7v2.7"/>
<circle cx="233.9" cy="162.4" r=".55"/>
</g>
<circle cx="356.6" cy="170.4" r=".55" fill="#0dab76"/>
<g fill="none" stroke="#0dab76" stroke-width=".22">
<path d="M340.6 157.1v13.3"/>
<circle cx="356.6" cy="170.4" r=".55"/>
</g>
<circle cx="340.6" cy="170.4" r=".55" fill="#0dab76"/>
<g fill="none" stroke="#0dab76" stroke-width=".22">
<path d="M348.6 162.4v8"/>
<circle cx="340.6" cy="170.4" r=".55"/>
</g>
<circle cx="348.6" cy="170.4" r=".55" fill="#0dab76"/>
<g fill="none" stroke="#0dab76" stroke-width=".22">
<path d="M375.2 157.1v13.3h-8"/>
<circle cx="348.6" cy="170.4" r=".55"/>
</g>
<circle cx="367.2" cy="170.4" r=".55" fill="#0dab76"/>
<g fill="none" stroke="#0dab76" stroke-width=".22">
<path d="M383.2 162.4v8h-8"/>
<circle cx="367.2" cy="170.4" r=".55"/>
</g>
<circle cx="375.2" cy="170.4" r=".55" fill="#0dab76"/>
<g fill="none" stroke="#0dab76" stroke-width=".22">
<path d="M391.2 167.7v2.7h-8"/>
<circle cx="375.2" cy="170.4" r=".55"/>
</g>
<circle cx="383.2" cy="170.4" r=".55" fill="#0dab76"/>
<g fill="none" stroke="#0dab76" stroke-width=".22">
<path d="M361.9 170.4v2.7"/>
<circle cx="383.2" cy="170.4" r=".55"/>
</g>
<circle cx="361.9" cy="170.4" r=".55" fill="#0dab76"/>
<g fill="none" stroke="#0dab76" stroke-width=".22">
<path d="M113.9 114.4h-10.6v8h-21.4M113.9 117.1h-8v8h-24M113.9 109.1h-16v8h-16M113.9 111.7h-13.3v8h-18.7M129.9 109.1h10.6v32M129.9 117.1h34.6v40M129.9 111.7h18.6v34.7M129.9 114.4h26.6v37.3M305.9 114.4h-13.3v8h-18.7M305.9 117.1h-10.7v8h-21.3M305.9 111.7h-16v8h-16M305.9 119.7h-8v8h-24"/>
<path d="M321.9 117.1h26.7v37.3M321.9 111.7h10.7v32M321.9 119.7h34.7v40M321.9 114.4h18.7v34.7M44.6 122.4h5.3M81.9 127.7h32M81.9 130.4h32M81.9 133.1h32M81.9 135.7h32M129.9 127.7h45.3v13.4M129.9 130.4h53.3v16M129.9 133.1h61.3v18.6"/>
<path d="M129.9 135.7h69.3v21.4M236.6 125.1h5.3M273.9 130.4h32M273.9 133.1h32M273.9 135.7h32M273.9 138.4h32M321.9 130.4h45.3v13.3M321.9 133.1h53.3v16M321.9 135.7h61.3v18.7M321.9 138.4h69.3v21.3M39.2 143.7h10.7M39.2 141.1h10.7"/>
<path d="M81.9 143.7h42.7v8M81.9 146.4h32v5.3M81.9 141.1h53.3v10.6M231.2 143.7h10.7M231.2 146.4h10.7M113.9 162.4v8M124.6 162.4v8M135.2 162.4v8"/>
<circle cx="361.9" cy="170.4" r=".55"/>
</g>
<g font-size="9.6" fill="#c90d0c">
<text x="25.9" y="98.4">IO DRIVER</text>
<text x="217.9" y="101.1">IO DRIVER</text>
</g>
<text font-size="5.6" fill="#c90d0c" x="305.9" y="266.4">Display Board</text>
<g font-size="3.9" fill="#c90d0c">
<text x="29.8" y="15.1">1</text>
<text x="79.6" y="15.1">2</text>
<text x="129.4" y="15.1">3</text>
<text x="179.2" y="15.1">4</text>
<text x="229.1" y="15.1">5</text>
<text x="278.9" y="15.1">6</text>
<text x="328.8" y="15.1">7</text>
<text x="378.6" y="15.1">8</text>
<text x="2.6" y="43.6">A</text>
<text x="405.3" y="43.6">A</text>
<text x="2.6" y="96.7">B</text>
<text x="405.3" y="96.7">B</text>
<text x="2.5" y="149.7">C</text>
<text x="405.2" y="149.7">C</text>
<text x="2.5" y="202.8">D</text>
<text x="405.2" y="202.8">D</text>
<text x="2.6" y="255.9">E</text>
<text x="405.3" y="255.9">E</text>
<text x="29.8" y="284.4">1</text>
<text x="79.6" y="284.4">2</text>
<text x="129.4" y="284.4">3</text>
<text x="179.2" y="284.4">4</text>
<text x="229.1" y="284.4">5</text>
<text x="278.9" y="284.4">6</text>
<text x="328.8" y="284.4">7</text>
<text x="378.6" y="284.4">8</text>
</g>
<g font-size="3.8" fill="#c90d0c">
<text x="305.9" y="271.7">1.1.0</text>
<text x="305.9" y="277">David Sipos / DvidMakesThings</text>
<text x="363" y="279.8">Sheet:</text>
<text x="377.2" y="279.7">1/3</text>
</g>
<text font-size="3.4" fill="#c90d0c" x="363.2" y="274.4">2025-11-17 2:39 PM</text>
<text font-size="3.2" fill="#c90d0c" x="363.2" y="269">ENERGIS_DispBrd_Rack-PDU_1.1.0</text>
<g font-size="2.6" fill="#808080">
<text x="116.6" y="105.8">1K 1%</text>
<text x="44.2" y="108.2">+3V3</text>
<text x="69.8" y="113.6">IC1</text>
<text x="236.2" y="110.9">+3V3</text>
<text x="308.6" y="108.5">1K 1%</text>
<text x="261.8" y="116.2">IC2</text>
<text x="110.6" y="121.1">R8</text>
<text x="116.6" y="124.5">1K 1%</text>
<text x="301.1" y="123.7">R14</text>
<text x="38.1" y="131.3">NC</text>
<text x="308.6" y="127.2">1K 1%</text>
<text x="38.1" y="134">NC</text>
<text x="230.1" y="134">NC</text>
<text x="230.1" y="136.7">NC</text>
<text x="110.6" y="139.7">R9</text>
<text x="139" y="143.2" transform="rotate(-90 139 143.2)">CH1</text>
<text x="173.6" y="143.2" transform="rotate(-90 173.6 143.2)">CH5</text>
<text x="301.1" y="142.4">R15</text>
<text x="89.9" y="150">NC</text>
<text x="143.9" y="148.5" transform="rotate(-90 143.9 148.5)">Green</text>
<text x="147" y="148.5" transform="rotate(-90 147 148.5)">CH2</text>
<text x="178.6" y="148.5" transform="rotate(-90 178.6 148.5)">Green</text>
<text x="181.6" y="148.5" transform="rotate(-90 181.6 148.5)">CH6</text>
<text x="281.9" y="150">NC</text>
<text x="281.9" y="147.3">NC</text>
<text x="281.9" y="144.7">NC</text>
<text x="331" y="145.8" transform="rotate(-90 331 145.8)">SEL1</text>
<text x="365.6" y="145.8" transform="rotate(-90 365.6 145.8)">SEL5</text>
<text x="89.9" y="152.7">NC</text>
<text x="89.9" y="155.3">NC</text>
<text x="108.5" y="155.1">R7</text>
<text x="117.8" y="155.1">R10</text>
<text x="128.7" y="155.1">R11</text>
<text x="151.9" y="153.8" transform="rotate(-90 151.9 153.8)">Green</text>
<text x="155" y="153.8" transform="rotate(-90 155 153.8)">CH3</text>
<text x="186.6" y="153.8" transform="rotate(-90 186.6 153.8)">Green</text>
<text x="189.6" y="153.8" transform="rotate(-90 189.6 153.8)">CH7</text>
<text x="281.9" y="155.3">NC</text>
<text x="281.9" y="152.7">NC</text>
<text x="335.9" y="151.2" transform="rotate(-90 335.9 151.2)">Orange</text>
<text x="339" y="151.2" transform="rotate(-90 339 151.2)">SEL2</text>
<text x="370.5" y="151.2" transform="rotate(-90 370.5 151.2)">Orange</text>
<text x="373.6" y="151.2" transform="rotate(-90 373.6 151.2)">SEL6</text>
<text x="89.9" y="158">NC</text>
<text x="89.9" y="160.7">NC</text>
<text x="104.2" y="158.1">1K 1%</text>
<text x="114.9" y="158.1">1K 1%</text>
<text x="125.5" y="158.1">1K 1%</text>
<text x="159.9" y="159.2" transform="rotate(-90 159.9 159.2)">Green</text>
<text x="163" y="159.2" transform="rotate(-90 163 159.2)">CH4</text>
<text x="194.6" y="159.2" transform="rotate(-90 194.6 159.2)">Green</text>
<text x="197.6" y="159.2" transform="rotate(-90 197.6 159.2)">CH8</text>
<text x="281.9" y="158">NC</text>
<text x="281.9" y="160.7">NC</text>
<text x="343.9" y="156.5" transform="rotate(-90 343.9 156.5)">Orange</text>
<text x="347" y="156.5" transform="rotate(-90 347 156.5)">SEL3</text>
<text x="351.9" y="161.8" transform="rotate(-90 351.9 161.8)">Orange</text>
<text x="355" y="161.8" transform="rotate(-90 355 161.8)">SEL4</text>
<text x="378.5" y="156.5" transform="rotate(-90 378.5 156.5)">Orange</text>
<text x="381.6" y="156.5" transform="rotate(-90 381.6 156.5)">SEL7</text>
<text x="386.5" y="161.8" transform="rotate(-90 386.5 161.8)">Orange</text>
<text x="389.6" y="161.8" transform="rotate(-90 389.6 161.8)">SEL8</text>
<text x="63.2" y="165.1">MCP23017</text>
<text x="167.9" y="164.5" transform="rotate(-90 167.9 164.5)">Green</text>
<text x="202.6" y="164.5" transform="rotate(-90 202.6 164.5)">Green</text>
<text x="255.2" y="167.7">MCP23017</text>
<text x="281.9" y="163.3">NC</text>
<text x="359.9" y="167.2" transform="rotate(-90 359.9 167.2)">Orange</text>
<text x="394.5" y="167.2" transform="rotate(-90 394.5 167.2)">Orange</text>
<text x="39" y="169.6">GND</text>
<text x="231" y="172.3">GND</text>
<text x="117.6" y="177.8" transform="rotate(-90 117.6 177.8)">LED1</text>
<text x="119.9" y="177.8" transform="rotate(-90 119.9 177.8)">GREEN</text>
<text x="128.3" y="177.8" transform="rotate(-90 128.3 177.8)">LED2</text>
<text x="130.6" y="177.8" transform="rotate(-90 130.6 177.8)">BLUE</text>
<text x="139" y="177.8" transform="rotate(-90 139 177.8)">LED3</text>
<text x="141.2" y="177.8" transform="rotate(-90 141.2 177.8)">RED</text>
<text x="167" y="177.6">GND</text>
<text x="54.9" y="185.6">+3V3</text>
<text x="246.8" y="185.6">+3V3</text>
<text x="359" y="180.3">GND</text>
<text x="59.5" y="198">C5</text>
<text x="75.5" y="198">C6</text>
<text x="121.7" y="193.6">GND</text>
<text x="251.5" y="198">C11</text>
<text x="267.5" y="198">C12</text>
<text x="59.5" y="204.6">100nF 25V</text>
<text x="75.5" y="204.6">100nF 25V</text>
<text x="251.5" y="204.6">100nF 25V</text>
<text x="267.5" y="204.6">100nF 25V</text>
<text x="55" y="217.5">GND</text>
<text x="247" y="217.5">GND</text>
</g>
<g font-size="2.2" fill="#808080">
<text x="114" y="111.3">C1</text>
<text x="114" y="108.7">D1</text>
<text x="127" y="111.3">C2</text>
<text x="127" y="108.7">D2</text>
<text x="305.9" y="111.3">D1</text>
<text x="319" y="111.3">D2</text>
<text x="51.6" y="116.7">5</text>
<text x="57.7" y="117.9">VDD</text>
<text x="68.7" y="117.9">IO1.0</text>
<text x="79" y="119.3">18</text>
<text x="79" y="116.7">17</text>
<text x="114.1" y="116.7">A1</text>
<text x="114.1" y="114">B1</text>
<text x="127" y="116.7">A2</text>
<text x="127" y="114">B2</text>
<text x="243.5" y="119.3">5</text>
<text x="271" y="119.3">17</text>
<text x="305.9" y="114">C1</text>
<text x="306.1" y="119.3">A1</text>
<text x="306.1" y="116.7">B1</text>
<text x="319" y="119.3">A2</text>
<text x="319" y="116.7">B2</text>
<text x="319" y="114">C2</text>
<text x="50.3" y="122">14</text>
<text x="57.7" y="123.2">RESET</text>
<text x="68.7" y="120.5">IO1.1</text>
<text x="68.7" y="123.2">IO1.2</text>
<text x="68.7" y="125.9">IO1.3</text>
<text x="79" y="122">19</text>
<text x="79" y="124.7">20</text>
<text x="242.3" y="124.7">14</text>
<text x="249.7" y="120.5">VDD</text>
<text x="249.7" y="125.9">RESET</text>
<text x="260.6" y="123.2">IO1.1</text>
<text x="260.6" y="125.9">IO1.2</text>
<text x="260.6" y="120.5">IO1.0</text>
<text x="271" y="122">18</text>
<text x="271" y="124.7">19</text>
<text x="50.3" y="130">16</text>
<text x="57.7" y="131.2">INTA</text>
<text x="68.7" y="128.5">IO1.4</text>
<text x="68.7" y="131.2">IO1.5</text>
<text x="79" y="127.3">21</text>
<text x="79" y="130">22</text>
<text x="114" y="130">C1</text>
<text x="114" y="127.3">D1</text>
<text x="127" y="130">C2</text>
<text x="127" y="127.3">D2</text>
<text x="260.6" y="128.5">IO1.3</text>
<text x="260.6" y="131.2">IO1.4</text>
<text x="271" y="127.3">20</text>
<text x="271" y="130">21</text>
<text x="305.9" y="130">D1</text>
<text x="319" y="130">D2</text>
<text x="50.3" y="132.7">15</text>
<text x="57.7" y="133.9">INTB</text>
<text x="68.7" y="133.9">IO1.6</text>
<text x="68.7" y="136.5">IO1.7</text>
<text x="79" y="132.7">23</text>
<text x="79" y="135.3">24</text>
<text x="114.1" y="135.3">A1</text>
<text x="114.1" y="132.7">B1</text>
<text x="127" y="135.3">A2</text>
<text x="127" y="132.7">B2</text>
<text x="242.3" y="132.7">16</text>
<text x="242.3" y="135.3">15</text>
<text x="249.7" y="133.9">INTA</text>
<text x="249.7" y="136.5">INTB</text>
<text x="260.6" y="133.9">IO1.5</text>
<text x="260.6" y="136.5">IO1.6</text>
<text x="271" y="132.7">22</text>
<text x="271" y="135.3">23</text>
<text x="305.9" y="132.7">C1</text>
<text x="306.1" y="135.3">B1</text>
<text x="319" y="135.3">B2</text>
<text x="319" y="132.7">C2</text>
<text x="51.6" y="140.7">8</text>
<text x="51.6" y="143.3">9</text>
<text x="57.7" y="141.9">SCL</text>
<text x="68.7" y="141.9">IO2.0</text>
<text x="79" y="140.7">25</text>
<text x="79" y="143.3">26</text>
<text x="243.5" y="143.3">8</text>
<text x="260.6" y="139.2">IO1.7</text>
<text x="271" y="143.3">25</text>
<text x="271" y="138">24</text>
<text x="306.1" y="138">A1</text>
<text x="319" y="138">A2</text>
<text x="50.3" y="148.7">13</text>
<text x="57.7" y="144.5">SDA</text>
<text x="57.7" y="149.9">A2</text>
<text x="68.7" y="144.5">IO2.1</text>
<text x="68.7" y="147.2">IO2.2</text>
<text x="68.7" y="149.9">IO2.3</text>
<text x="79" y="146">27</text>
<text x="79" y="148.7">28</text>
<text x="243.5" y="146">9</text>
<text x="249.7" y="144.5">SCL</text>
<text x="249.7" y="147.2">SDA</text>
<text x="260.6" y="144.5">IO2.0</text>
<text x="260.6" y="147.2">IO2.1</text>
<text x="260.6" y="149.9">IO2.2</text>
<text x="271" y="146">26</text>
<text x="271" y="148.7">27</text>
<text x="50.3" y="151.3">12</text>
<text x="50.5" y="154">11</text>
<text x="57.7" y="152.5">A1</text>
<text x="57.7" y="155.2">A0</text>
<text x="68.7" y="152.5">IO2.4</text>
<text x="68.7" y="155.2">IO2.5</text>
<text x="79" y="151.3">1</text>
<text x="79" y="154">2</text>
<text x="242.3" y="151.3">13</text>
<text x="242.3" y="154">12</text>
<text x="249.7" y="152.5">A2</text>
<text x="249.7" y="155.2">A1</text>
<text x="260.6" y="152.5">IO2.3</text>
<text x="260.6" y="155.2">IO2.4</text>
<text x="271" y="151.3">28</text>
<text x="271" y="154">1</text>
<text x="49.4" y="159.3">6*2</text>
<text x="57.7" y="160.5">VSS</text>
<text x="68.7" y="157.9">IO2.6</text>
<text x="68.7" y="160.5">IO2.7</text>
<text x="79" y="156.7">3</text>
<text x="79" y="159.3">4</text>
<text x="242.5" y="156.7">11</text>
<text x="249.7" y="157.9">A0</text>
<text x="260.6" y="157.9">IO2.5</text>
<text x="260.6" y="160.5">IO2.6</text>
<text x="271" y="156.7">2</text>
<text x="271" y="159.3">3</text>
<text x="241.4" y="162">6*2</text>
<text x="249.7" y="163.2">VSS</text>
<text x="260.6" y="163.2">IO2.7</text>
<text x="271" y="162">4</text>
</g>
<g font-size="1.9" fill="#808080">
<text x="25.2" y="123">MCP_LCD_RST/2.6D</text>
<text x="217.3" y="125.7">MCP_LCD_RST/2.6D</text>
<text x="25.1" y="141.7">I2C0_SCL/2.4B</text>
<text x="24.9" y="144.4">I2C0_SDA/2.4B</text>
<text x="216.9" y="147">I2C0_SDA/2.4B</text>
<text x="217.1" y="144.4">I2C0_SCL/2.4B</text>
</g>
</svg>
